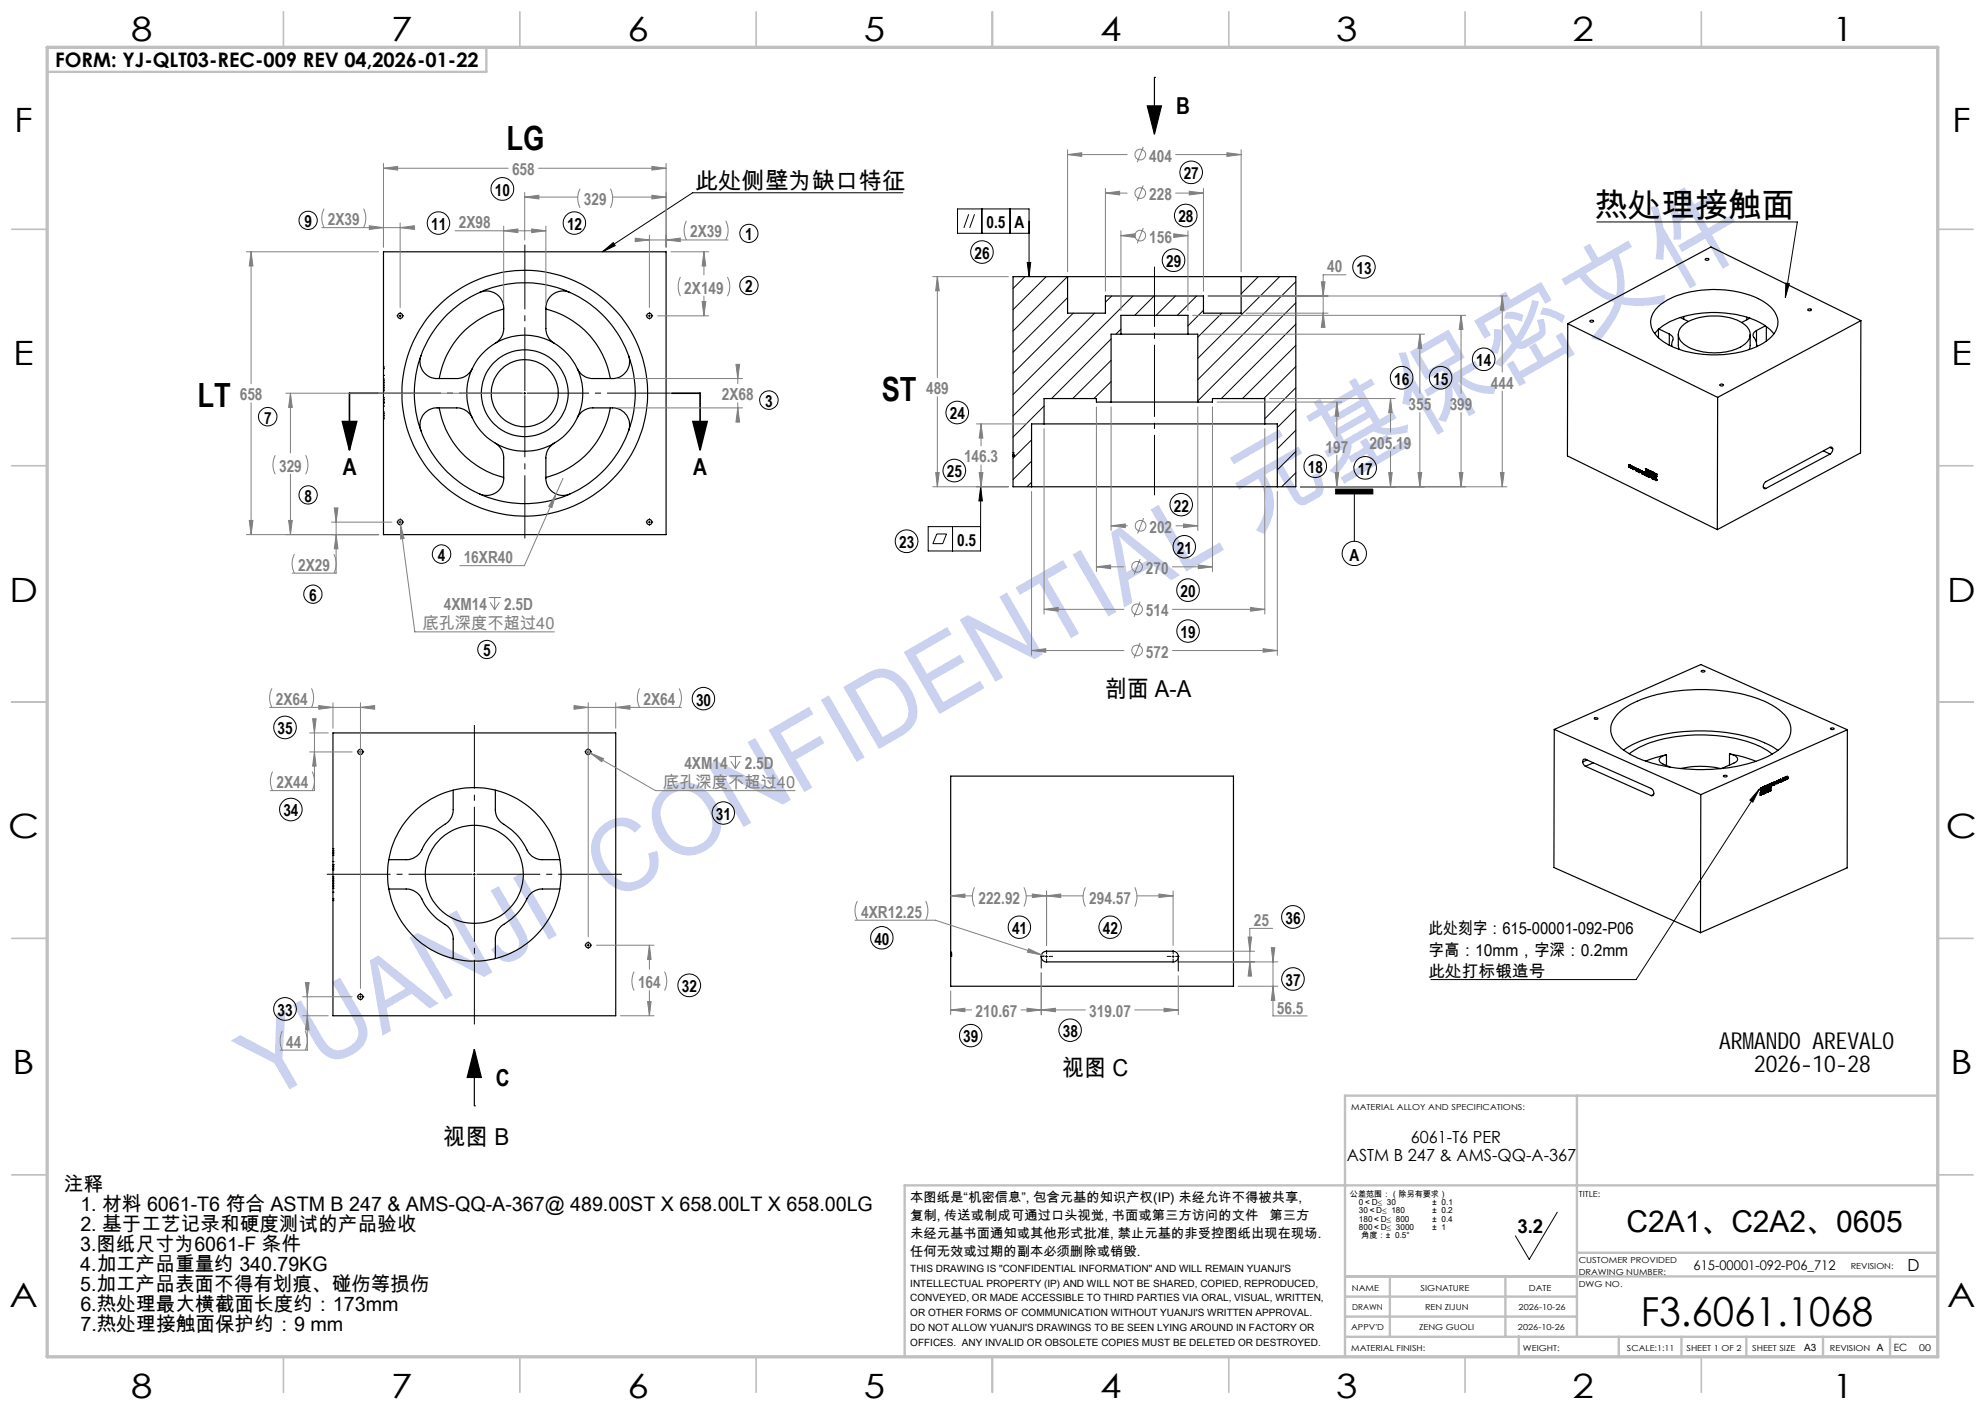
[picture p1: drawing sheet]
<svg xmlns="http://www.w3.org/2000/svg" width="420mm" height="297mm" viewBox="0 0 420 297" stroke-linecap="round" stroke-linejoin="round" font-family="sans-serif">
<g fill="none" stroke="#c0c0c0" stroke-width=".35">
<path d="M60 2.5v7.5M110 2.5v7.5M160 2.5v7.5M210 2.5v7.5M260 2.5v7.5M310 2.5v7.5M360 2.5v7.5M2.5 48.5h7.5M410 48.5h7.5M2.5 98.5h7.5M410 98.5h7.5M2.5 148.5h7.5"/>
<path d="M410 148.5h7.5M2.5 198.5h7.5M410 198.5h7.5M2.5 248.5h7.5M410 248.5h7.5M60 287v7.5M110 287v7.5M160 287v7.5M210 287v7.5M260 287v7.5M310 287v7.5M360 287v7.5"/>
</g>
<g fill="none" stroke="#c0c0c0" stroke-width=".5">
<path d="M102.9 10v5.2h-92.9M333.7 231.8v51M410 231.8h-125.4v55.2M410 250.8h-218.6v36.2M284.6 278.5h49.1M284.6 274.3h49.1M284.6 270h125.4M294.1 270v12.8M318.5 270v12.5M333.7 265h76.3M284.6 282.8h125.4M321.3 282.7v4.2"/>
<path d="M342.5 282.8v4.2M355.8 282.8v4.2M369.5 282.8v4.2M385.7 282.8v4.2M399.9 282.8v4.2"/>
</g>
<path d="M10 10h400v277h-400z" fill="none" stroke="#c0c0c0" stroke-width=".7"/>
<g fill="none" stroke="#000" stroke-width=".25">
<path d="M244.3 16.4h.1M244.3 16.4v12M242.7 22.4h3l-1.4 6zM81.1 53.3h59.8v59.8h-59.8zM225.9 58.5h36.7M225.9 58.5h-11.6v44.5h4M225.9 58.5v7.7h8v-3.6h20.7v3.6h8v-7.7M262.6 58.5h11.6v44.5h-3.9M360.9 54.7h.3a.26 .26 0 0 1 .3 0 .26 .26 0 0 1 .1 .3l-.4 .1a.25 .25 0 0 1-.3 0 .25 .25 0 0 1 0-.4zM81.1 79.4h.1M81.1 77.6h.1M81.1 78h.1"/>
<path d="M89.1 75.2a3.6 3.6 0 0 0 3.4 4.9h4.1a3.6 3.6 0 0 0 3.3-2.1M101.5 61.9a3.6 3.6 0 0 1 5.1 3.3v4.3a3.6 3.6 0 0 1-1.8 3.1M106.6 65.4a18.4 18.4 0 0 0-13.7 14.7M115.5 65.4a18.4 18.4 0 0 1 13.7 14.7M120.6 61.9a3.6 3.6 0 0 0-5.1 3.3v4.3a3.6 3.6 0 0 0 1.8 3.1M133 75.2a3.6 3.6 0 0 1-3.4 4.9h-4.2a3.6 3.6 0 0 1-3.2-2.1M237.2 70.7h14.2M237.2 70.7h-2.1v14.4M237.2 70.7v-4h14.2v4M251.4 70.7h2v14.4M331.7 68.5l-.1 27.9 31.8 15.6M331.7 68.5l31.7 15.6"/>
<path d="M336.4 67.9l.5-.2a.24 .24 0 0 1 .3 .3 .24 .24 0 0 1-.4 .2l-.3-.1zM350.8 64.9a17.8 17.8 0 0 1 11.5-3.7 18.9 18.9 0 0 1 12.1 3.6 4.3 4.3 0 0 1-.4 7.1 19.5 19.5 0 0 1-13.1 3.1 16.7 16.7 0 0 1-10.2-3.7 4.1 4.1 0 0 1 .1-6.4zM350.9 69.7v1.8M351 69.6l-.9 1M351 69.6l2.2 1.1M353.2 70.7l.2 .1a1.08 1.08 0 0 1 .4 1.7l-.1 .8v-.3M353.2 70.7v2.3M355.1 70.7v2.5l.2 .7M355.5 67.2a24.6 24.6 0 0 1 14.7 .1M355.5 67.2l-.5 .1a12.5 12.5 0 0 0-4 2.3M355.5 67.2l1.8 .8M355.9 69a11 11 0 0 1 8.9-2 6.6 6.6 0 0 1 5.4 3 2.79 2.79 0 0 1-1.7 3.3 12.5 12.5 0 0 1-12.1-.4 2.41 2.41 0 0 1-.5-3.9z"/>
<path d="M356.3 67v.5M369.6 67.1v.6M370.2 67.3l1.4 .5 1.9 1.1M370.2 67.3l-1.7 .9M370.3 70.8v2.4l-.2 .7M371.7 69.9a1.07 1.07 0 0 0-.8 .9 1.07 1.07 0 0 0 .5 1l.2 .5 .1 1v-.2M371.7 69.9v2.6M373.5 68.9l1 .8 .8 .9M373.5 68.9l-1.8 1M373.7 69.1v3M382.5 65.5l.4-.2a.24 .24 0 0 1 .3 .1 .24 .24 0 0 1 0 .3l-.4 .1zM393.7 67.8v28l-30.3 16.2"/>
<path d="M393.7 67.8l-30.3 16.3M393.7 67.8l-31.7-15.6-30.3 16.3M81.1 84.8h.1M81.1 85.9h.1M81.1 85.2h.1M81.1 87.5h.1M81.1 80.9h.1M81.1 80.2h.1M81.1 82.3h.1M81.1 81.6h.1M81.1 84.1h.1M81.1 82.7h.1"/>
<path d="M81.1 87.9h.1M81.1 81.2h.1M81.1 80.5h.1M81.1 84.5h.1M81.1 81.9h.1M81.1 87.2h.1M81.1 88.6h.1M81.1 88.2h.1M92.9 86.3a18.3 18.3 0 0 0 13.7 14.7M99.9 88.4a3.6 3.6 0 0 0-3.3-2.1h-4.1a3.6 3.6 0 0 0-3.4 4.9M104.8 93.7a3.7 3.7 0 0 1 1.8 3.2v4.3a3.6 3.6 0 0 1-5.1 3.3M117.3 93.7a3.7 3.7 0 0 0-1.8 3.2v4.3a3.6 3.6 0 0 0 5.1 3.3"/>
<path d="M122.2 88.4a3.6 3.6 0 0 1 3.2-2.1h4.2a3.6 3.6 0 0 1 3.4 4.9M129.2 86.3a18.3 18.3 0 0 1-13.7 14.7M214.3 95.8h.1M214.3 96.5h.1M214.3 96.1h.1M214.3 96.6h.1M214.3 96.2h.1M214.3 96.4h.1M220.9 89.7h46.7M220.9 89.7h-2.6v13.3M235.1 85.1h18.3M235.1 85.1h-3.1v-.8h-11.1v5.4"/>
<path d="M253.4 85.1h3.1v-.8h11.1v5.4M267.6 89.7h2.7v13.3M344.6 98.3l.3 .1-.1 .5-.2-.2 .2 .1M344.6 98.3v.3M344.6 98.3h.1M344.6 98.6l.2 .1M344.6 98.6h.1M344.7 98.3h-.1M344.7 98.4l.1 .2M344.7 98.4h.1M344.8 98.6h.1M344.8 98.4v.1"/>
<path d="M344.8 98.7h.1M344.8 98.4h.1M344.8 98.7v.1M344.8 98.8h.1M344.8 98.5v.2M344.8 98.5v.1M344.8 98.5h.1M345 98.6v-.1a.34 .34 0 0 1 .3 .2 .34 .34 0 0 1-.1 .4M345 98.6v.2M345 98.8l.1 .2M345 98.5v.3M345 98.8h.1"/>
<path d="M345 98.5v.1M345.1 99l.1 .1M345.1 98.5h-.1M345.1 99h.1M345.1 98.5h.1M345.1 98.5l.1 .1M345.2 99h.1M345.2 98.6v.4M345.2 98.6l-.1-.1-.1 .1 .2 .4M345.2 98.6h.1M345.2 99.1h.1M345.3 99.1l.1 .1"/>
<path d="M345.3 99.1h.1M345.4 98.9l.3 .1M345.4 98.9l-.1 .2M345.4 99.1l.1 .1M345.4 98.9v.2M345.4 98.9h.1M345.4 99.2l.3 .1M345.4 99h.1M345.4 99l.3 .3M345.4 99.2h.1M345.5 99.2l.2 .1M345.5 99l.2 .1"/>
<path d="M345.5 99h.1M345.7 99v-.3v.6M345.7 99.1v.2M345.7 99h.1M345.7 99.1h.1M345.7 99.3h.1M345.8 99l.2 .2zM345.8 99.1h.2M345.8 99.1h.1M346 99l.3 .1M346 99l.3 .1-.2 .2 .2 .2M346 99h.1"/>
<path d="M346.1 99.2v.3l.2 .1v-.2M346.1 99.2h.1M346.2 99.3h.1M346.2 99.2h.1M346.2 99.2h-.1M346.3 99.1l-.1 .1M346.3 99.2l-.1 .1M346.3 99.1h.1M346.3 99.5h.1M346.3 99.5l-.1 .1M346.3 99.4v.1M346.4 99.3v.3"/>
<path d="M346.4 99.6l.1 .1M346.4 99.6h.1M346.4 99.4h.2l.1 .2-.1 .2-.1-.1M346.4 99.2v.4M346.4 99.4h.1M346.4 99.2v.1M346.5 99.2l.1 .2M346.5 99.2l-.1 .1M346.5 99.7l.1 .1M346.5 99.2h-.1M346.5 99.7h.1M346.5 99.4l.1 .1"/>
<path d="M346.5 99.4v.3l.1-.2M346.5 99.4h.1M346.5 99.2h.1M346.5 99.2l-.1 .2M346.5 99.2l.1 .1M346.6 99.7h.1M346.6 99.3v.1M346.6 99.3h.1M346.6 99.5h.1M346.6 99.5v.2M346.6 99.4h.1M346.8 99.4v.3"/>
<path d="M346.8 99.7l.1 .2M346.8 99.7h.1M346.8 99.4h.1M346.8 99.4l.2 .1M346.9 99.9l.1 .1M346.9 99.4h-.1M346.9 99.9h.1M346.9 99.4l.1 .1M347 99.9h.1M347 99.5v.4M347 99.5l-.1-.1-.1 .1 .2 .4M347 99.5h.1"/>
<path d="M347 100h.1M347 99.5v.5M347.1 99.7l.2 .1zM347.1 99.7h.1M347.5 99.7v.5M347.5 99.7v.4M347.8 99.9l-.1 .3M347.8 99.9v.3M347.8 99.9h.1M347.8 99.8l.2 .2v.4M347.8 99.8v.1M347.8 99.9l.2 .1"/>
<path d="M347.8 99.9v.4l.1 .1M348 100v.4M348 100l-.1 .4M348 100h.1M348.2 99.7h.1M348.3 99.5h.1M348.3 99.5l-.1 .2M348.3 99.4h.1M348.3 99.6h.1M348.3 99.6l-.1 .1M348.3 99.4l.2-.1-.1 .2v.3M348.3 99.4l-.1-.3 .1 .4"/>
<path d="M348.3 99.6l.1 .2M348.4 99.8h.1M348.6 99.4h.1M348.7 99.3l-.1 .1v-.1l.3 .4M348.7 99.9h.1M348.7 99.4l.1 .3M348.7 99.9l.1 .1M348.8 99.7h.1M348.8 99.7l-.1 .2M348.9 99.7h.1M348.9 99.9h-.2M348.9 99.9l.1 .2"/>
<path d="M349 99.6l-.1 .1M349 99.6l-.1 .2 .1 .3M349 99.6l.2 .3M349.1 99.6l.1 .3M349.2 99.9l-.1 .3M349.2 99.9l-.1 .2M349.2 99.9h.1M349.4 99.7l-.1 .6M349.4 99.7l.2 .3M349.4 99.7l-.2 .2M349.4 99.7l.2 .4M349.8 99.9l-.2 .1"/>
<path d="M349.8 99.9l-.2 .3 .1 .2M349.8 99.9l.2 .3M349.8 99.9l.1 .4M349.8 99.9l.2 .4M363.4 84.1v27.9M363.9 81.4l.4-.2a.25 .25 0 0 1 .4 .3 .24 .24 0 0 1-.4 .2l-.4-.2zM385.8 95.4l1.4 .7M387.1 94.6l.7 .4M387.2 96.1l-13.6 7.2M387.8 95l-.2 .6-.4 .5M387.8 95a.37 .37 0 0 0-.2-.4 .37 .37 0 0 0-.4 0l-13.5 7.3a.86 .86 0 0 0-.2 1.5l.1-.1M218.3 103h52"/>
<path d="M347.5 100.2h.1M347.5 100.1h.1M347.6 100.2h.1M347.6 100.2h-.1M347.6 100.1v.1M347.7 100.2l.1 .2M347.8 100.2v.2M347.8 100.2h-.1M347.8 100.4h.2M347.8 100.4h.1M347.9 100.4h.1M348 100.4h.1"/>
<path d="M348.1 100.1l.1-.1 .2 .2v.4M348.1 100.1v.3M348.1 100.4l.1 .2M348.1 100.1h.1M348.1 100.4h.1M348.2 100.6h.2M348.2 100.6h.1M348.2 100.1h.1M348.2 100.1l.1 .1M348.3 100.6h.1M348.3 100.2v.3M348.3 100.2l-.1-.1v.2l.1 .2"/>
<path d="M348.3 100.2h.1M348.5 100.3v-.1a.35 .35 0 0 1 .3 .3 .35 .35 0 0 1-.1 .3M348.5 100.3v.3M348.5 100.6l.1 .1M348.5 100.6h.1M348.5 100.3h.1M348.6 100.7l.1 .1M348.6 100.2l-.1 .1M348.6 100.3l-.1 .3 .2 .1M348.6 100.3l.1 .1M348.6 100.7h.1M348.6 100.3h.1"/>
<path d="M348.7 100.7h.1M348.7 100.4v.3M348.7 100.4h.1M348.9 100.5v.2M348.9 100.7v.2M348.9 100.7h.1M348.9 100.5h.1M348.9 100.7l.1 .2M348.9 100.4a.32 .32 0 0 1 .3 .2 .32 .32 0 0 1-.1 .3M348.9 100.4v.1M348.9 100.9l.2 .1M348.9 100.5v.4h.2"/>
<path d="M348.9 100.5h.2M348.9 100.9h.1M349 100.5h.1M349 100.1h.1M349 100.9l.1 .1M349.1 100.9h.1M349.1 100.5v.4M349.1 100.1v.1M349.1 100.5h.1M349.1 101h.1M349.1 100.9v.1M349.2 100.7l.2 .2z"/>
<path d="M349.2 100.7h.1M349.2 100h.1M349.2 100.7l.2 .1M349.2 100l-.1 .2-.1-.1M349.2 100l.1 .3M349.3 100.3h.1M349.4 100.3h.1M349.5 101.2h.2M349.5 101.2l.2 .1M349.5 101.2h.1M349.5 100.7h.2l.1 .2M349.5 100.7v.3"/>
<path d="M349.5 101l.2 .1M349.5 100.7h.1M349.5 101.1v.1M349.5 101h.1M349.6 100.7h.1M349.6 100.1h.1M349.6 100.7l.1 .1M349.6 100.1l-.2 .2M349.6 100h.1M349.6 100.2h.1M349.6 100.2l-.2 .1M349.6 100.2l.1 .2"/>
<path d="M349.7 100.8l-.2-.1 .2 .3M349.7 100.8v.1M349.7 100.8h.1M349.7 101.1v.1M349.7 101v.3M349.7 100.9h.1M349.7 100.4h.1M349.7 101h.1M349.7 101.1h.1M349.8 100.5h.1M349.9 100.9v.5M349.9 100.9l.1 .5"/>
<path d="M349.9 101.4l.1 .1M349.9 101.4h.1M349.9 100.3l-.1 .2M349.9 100.3h.1M350 100.3l-.2 .2M350 100.2h.1M350 100.4h.1M350 100.4l-.2 .1M350 100.2l.1-.2 .1 .1-.1 .5M350 100.4l.1 .2M350 101.4h.1M350 101.4v.1"/>
<path d="M350.1 100.6h.1M350.1 100l-.1 .2M350.2 100.4v-.2l.3 .1v.6l-.1-.1M350.2 100.4l.2 .4M350.2 100.4h.1M350.2 101.4l.2 .2M350.2 101.1a.27 .27 0 0 1 .3 .2 .27 .27 0 0 1-.2 .3l-.1-.2M350.2 101.1v.2M350.2 101.3l.2 .2M350.2 101.1l.1 .2M350.2 101.4l.2 .3M350.2 101.1h.1"/>
<path d="M350.3 100.2l-.1 .2M350.3 101.3l.1 .2M350.3 101.1h-.1M350.3 101.3h-.1M350.3 100.3h.1M350.3 101.1h.1M350.4 100.3l-.1 .3 .1 .1M350.4 100.3h.1M350.4 100.8h.1M350.4 101.6h.1M350.4 101.1v.1M350.4 101.4v.1"/>
<path d="M350.4 101.2l-.1-.1 .1 .3M350.4 101.2h.1M350.4 101.5h.1M350.4 101.5v.1M350.4 100.7h.1M350.4 101.2v.2M350.4 100.3v.4M373.1 103l.5 .3M70.4 155h59.9v59.9h-59.9zM328.9 154.3l31-13.7 31 13.8M328.9 154.3l31 13.8M328.9 154.3l-.1 29.2 31 13.8"/>
<path d="M337.3 151.9l.6-.1 .2 .2-.4 .2zM342.6 150.7a21.1 21.1 0 0 1 11.1-4.4 37.7 37.7 0 0 1 20.2 2.3 8.6 8.6 0 0 1 4.9 4.8 4.5 4.5 0 0 1-1.8 4.6 21.1 21.1 0 0 1-10.7 4.3 37.1 37.1 0 0 1-20.7-2.4 7.9 7.9 0 0 1-4.8-5.1 4.8 4.8 0 0 1 1.8-4.1zM343.5 158.7a27 27 0 0 1 13.9-4 33.3 33.3 0 0 1 17.7 3.3l1.1 .7M344.7 159.5a23.7 23.7 0 0 1 12.8-4 30.5 30.5 0 0 1 16.1 3.1l1.4 .9M352.6 159.7l-2.3 .6-2.1 .7M352.6 159.7l-.8 .2a.84 .84 0 0 0-.8 .9 .84 .84 0 0 0 .8 .8l1.6 .7M352.6 159.7v2.2M360 141.8l.7 .1a.39 .39 0 0 1-.3 .3 .39 .39 0 0 1-.5-.2zM365.9 159.5l3 .6 2.6 .9M365.9 159.5l.9 .2a.85 .85 0 0 1 .8 .8 .85 .85 0 0 1-.7 .9l-2.7 1.2M365.9 159.5v2.4M387.3 154.1l.3-.1 .4 .1a.39 .39 0 0 1-.3 .3 .39 .39 0 0 1-.4-.2z"/>
<path d="M390.9 154.4l-31 13.7M390.9 154.4l-.1 29.2-31 13.7M70.4 179.5h.1M70.4 179.9h.1M95.9 167.1v4.2a3.9 3.9 0 0 1-2.3 3.5 13 13 0 0 0-4.7 5.6 3.7 3.7 0 0 1-3 1.5h-3.6M104.8 167.1v4.2a3.9 3.9 0 0 0 2.4 3.5 13 13 0 0 1 4.6 5.6 3.7 3.7 0 0 0 3 1.5h3.7M201.2 164.2h59.8v44.4h-59.8zM334.9 161.2a.42 .42 0 0 1 .1-.5 .42 .42 0 0 1 .5-.1l13.9 6.2a.9 .9 0 0 1 .2 1.5h-.2M334.9 161.2l.2 .5 .4 .4M335.5 162.1l13.9 6.2M335.8 160.8l-.9 .4M337.1 161.4l-1.6 .7"/>
<path d="M349.9 168.1l-.5 .2M355.6 162.6a18.6 18.6 0 0 1 8.5 0M359.9 168.1l-.1 29.2M364.7 164.1l.4-.1a.2 .2 0 0 1 .3 .1 .2 .2 0 0 1-.2 .3l-.5-.1zM372.5 166.8v.2M372.5 167v.1M372.5 166.8h.1M372.5 167.2h.1M372.5 167.7h.1M372.5 168.1h.1M372.5 167.1v.1M372.5 167.7v.4"/>
<path d="M372.5 167h.1M372.5 167v.2M372.6 168.2h.1M372.6 167.6l-.1 .1M372.6 167.7l.1 .3-.2 .1M372.6 167.6h.1M372.6 167.6v.1M372.6 166.9h.1M372.6 166.7l-.1 .1M372.6 166.7l.1 .1M372.6 166.9l-.1 .1M372.6 166.9l-.1 .3"/>
<path d="M372.7 166.9h.1M372.7 166.9v.2M372.7 166.6v.1M372.7 167.5v.3M372.7 166.9l-.2 .1M372.7 167.1l-.2 .1M372.7 167.1h.1M372.7 166.7v.1M372.7 166.7h.1M372.7 166.7l-.2 .1a.29 .29 0 0 0-.1 .2 .29 .29 0 0 0 .2 .2l.1-.1M372.7 167.8l-.1 .4M372.7 167.8h.1"/>
<path d="M372.8 167.8l-.2 .4M372.8 167.8l-.1-.3-.3 .1v.6h.2M372.9 166.7v.1M372.9 168h.1M372.9 166.7h.1M373 166.6l-.1 .1M373 166.6v.5M373 167.1h.1M373 166.6h.1M373 167.8h.1M373 167.6l-.2-.1 .1 .5M373 167.8l.1 .1"/>
<path d="M373 167.8l-.1 .2M373 167.6h.1M373 166.5v.6M373 166.5l-.1 .2M373 167.7l.1 .2M373 167.7h.1M373.1 167.9h.1M373.1 167.3l-.1 .4M373.1 167.3l-.1 .3M373.2 166.7h.1M373.2 167.9h.1M373.2 166.8v.1"/>
<path d="M373.2 166.9h.1M373.2 166.6v.1M373.2 166.6h.1M373.2 167.3l-.1 .6M373.2 167.3l.1 .1M373.2 167.9h-.1M373.3 166.4l-.1 .2M373.3 166.6l-.1 .1M373.3 166.6h.1v.2l-.2 .1M373.3 166.4h.1M373.3 167.6l.2 .1M373.3 167.6l-.1 .3"/>
<path d="M373.3 167.5l.2 .2M373.3 167.5h.1M373.4 166.6h.1M373.4 166.6h-.2M373.4 167.5l.1 .2M373.4 166.5v.3M373.4 166.8l-.2 .1M373.4 166.5h.1M373.4 166.8h.1M373.5 166.8l-.2 .2-.1-.1M373.5 166.5v.3M373.5 166.5l-.3 .1"/>
<path d="M373.5 166.3l-.2 .1M373.5 166.3l-.3 .1v.3M373.5 166.3h.1M373.5 167.1l-.1 .4M373.5 167.1l-.2 .3M373.5 167.2l-.2 .3M373.5 167.7h.1M373.5 166.6l.2-.1zM373.5 167.1l.2 .1M373.5 167.1l.2 .3-.2 .3M373.6 167.7h.1M373.6 167.7h-.1"/>
<path d="M373.7 166.6h.1M373.7 167.2h.1M373.7 167.5h.1M373.7 167.5l.2 .1M373.7 167.5l-.1 .2M373.7 167.3v.1M373.7 167.4l.2-.4 .1 .2-.1 .4M373.7 167.4l.2 .2M373.7 167.3l.2 .3M373.8 166.2v.4M373.8 166.2l.1-.1 .1 .3-.2 .2M373.8 166.2h.1"/>
<path d="M373.8 166.6h.1M373.8 167l-.1 .3M373.9 167.6h.1M373.9 167.6h-.1M373.9 166.1h.1M373.9 166.1l-.1 .1M373.9 167l.2 .1M374 166.6h-.2M374 166l.1 .2M374 166l-.2 .3v.3M374 166.6l-.2 .1M374 166.6h.1"/>
<path d="M374 166.5h.1M374.1 166.5l-.1 .1M374.1 166.2v.3M374.1 166.2l-.1 .3M374.1 166.2h.1M374.1 167.1h.1M374.1 167.3h.1M374.1 167.3l.1 .1M374.1 167.1l.1-.3-.1 .4M374.1 167.1l-.1-.1h-.2l-.1 .2M374.1 167.3l-.2 .3M374.1 167.2h.1"/>
<path d="M374.1 167.2l.1 .2M374.2 166v.4M374.2 166h.2v.3l-.2 .1M374.2 166.4h.1M374.2 166h.1M374.2 166.4v.1M374.2 166.9l-.1 .3M374.2 167.4h.1M374.3 167.4h.1M374.3 166h-.1M374.3 165.9l-.2 .2v.3l.1 .1 .2-.1M374.3 165.9l.1 .1"/>
<path d="M374.3 166.4l-.1 .1M374.3 167.4v-.2v.2M374.3 166.4h.1M374.4 166.3v.1M374.4 166v.3M374.4 166.3l-.1 .1M374.4 166h.1M374.4 166.3h.1M374.5 167.3h.1M374.5 166.7v.6M374.5 166.7l.1 .2M374.5 167.1h.1"/>
<path d="M374.5 166.3h.1M374.6 166.3h.1M374.6 165.9l-.1 .4M374.6 165.9l.1-.1v.4l-.1 .1M374.6 165.9v.4M374.6 165.9h.1M374.6 167.1v.1M374.6 166.9l.1-.3-.1 .4M374.6 167.1l-.1 .2M374.6 167l.2 .2M374.6 166.9l.1 .3M374.6 166.9v.1"/>
<path d="M374.7 165.8h.1M374.7 165.8l-.1 .1M374.7 166.3h-.2M374.7 165.7l.1 .1M374.7 165.7l-.2 .2v.4M374.7 166.3l-.2 .1M374.7 167.2h-.1M374.7 166.3h.1M374.7 167.2h.1M374.8 166.2l-.1 .1M374.8 165.8v.4M374.8 166.2h.1"/>
<path d="M374.8 167.2h-.2M374.8 165.8h.1M374.9 165.7v.4h.2M374.9 166.1h.1M374.9 165.7v.4M374.9 165.7l.2 .1-.2 .3M374.9 165.7h.1M375 165.6h.1M375 165.6l-.1 .1M375.1 165.6v.1M375.1 165.6l-.2 .1M375.1 166.1h.1"/>
<path d="M375.1 166v.1M375.1 165.7v.3M375.1 166h.1M375.1 165.7h.1M375.3 165.6h.1M375.4 165.6h-.1M375.4 165.6v.4M375.4 165.4v.6M375.4 165.4l-.1 .2M375.4 166h.1M375.7 165.7h-.1M375.7 165.7h.1"/>
<path d="M375.9 165.2l-.1 .5h.2M375.9 165.8h.1M375.9 165.7h.1M375.9 165.3v.4M375.9 165.3l.1-.1 .1 .1-.2 .4M375.9 165.3h.1M376 165.2h.1M376 165.2l-.1 .1M376 165.1l.1 .2M376 165.1l-.1 .1M376 165.2l.1 .1M376 165.7h.1"/>
<path d="M376.1 165.6l-.1 .1M376.1 165.3v.3M376.1 165.3h.1M376.1 165.6h.1M376.2 165.5v.1l.2-.1M376.2 165.5l.1 .1M376.2 165.5v.1M376.2 165.3h.1M376.2 165.6h.1M376.3 165.3h.1M376.3 165.5v.1M376.3 165.1l-.1 .2"/>
<path d="M376.3 165.1h.1M376.4 165v.1M376.4 165.5l-.2 .1M376.4 165.1v.1l-.2 .1M376.4 165.5h.1M376.4 165.3l-.1 .2M376.4 165.3l-.2 .1M376.4 165.3h.1M376.4 165.4v.1M376.4 165.1v.3M376.4 165.1a.18 .18 0 0 0-.2 0 .18 .18 0 0 0 .1 .3l.1-.1M376.4 165.1h.1"/>
<path d="M376.4 165.4h.1M376.5 165.1h.1M376.6 165.1l.2-.3v.3M376.6 165.1h.1M376.6 165.3v.1M376.6 165v.1M376.6 165l.2-.1v.2l-.3 .3M376.6 165h.1M376.6 165.3h.1M376.7 165.2l-.1 .1M376.7 165.2h.1M376.7 164.9h.1"/>
<path d="M376.7 164.9l-.1 .1M376.8 164.8v.3M376.8 165.1l-.1 .1M376.8 165.1h.1M376.8 165.4h-.2M376.8 165.4h-.3M376.8 165.4l-.3 .1M376.8 165.4h.1M377 165v.1M377 165.1l-.1 .1M377 165.1h.1M377.1 165.1l-.2 .1"/>
<path d="M377.2 165v.2M377.2 164.7v.2M377.2 165.2h.1M377.2 164.7h.1M377.2 164.9h.1M377.2 165h.1M377.4 164.6h.1M377.4 164.6l-.2 .1M377.4 164.5l.1 .1M377.4 164.5l-.2 .1v.6M377.4 164.6l-.2 .3M377.5 164.8l-.3 .2"/>
<path d="M377.5 164.6v.2M377.5 164.8h.1M377.5 164.6h.1M377.6 164.9h.1M377.6 164.5v.4M377.6 164.5h.2v.3l-.2 .1M377.6 164.5h.1M377.8 164.4h.1M377.8 164.4l-.2 .1M377.8 164.9l-.2 .1M377.8 164.4l.1 .1M377.8 164.9h.1"/>
<path d="M377.8 164.8h.1M377.9 164.8l-.1 .1M377.9 164.5v.3M377.9 164.5l-.1-.1-.2 .1v.5M377.9 164.5l-.1 .3M377.9 164.5h.1M378 164.6h.1M378 164.4v.2M378 164.7v.1M378 164.6v.1M378 164.7h.1M378 164.4h.1"/>
<path d="M378 164.8h.1M378 164.3v.1M378 164.3h.2M378 164.3h.1M378.1 164.3h-.1M378.1 164.5l-.1 .1M378.1 164.5l-.1 .3M378.1 164.3h.1M378.2 164.4v.3M378.2 164.4l-.2 .2M378.2 164.4h.1M378.2 164.2v.1"/>
<path d="M378.2 164.3v-.1l-.2 .1a.29 .29 0 0 0-.1 .3 .29 .29 0 0 0 .2 .2l.1-.1M378.2 164.7l-.2 .1M378.2 164.7h.1M378.2 164.3h.1M70.4 188.7h.1M70.4 182.9h.1M70.4 190.1h.1M70.4 180.6h.1M70.4 184h.1M70.4 185.8h.1M70.4 186.5h.1M70.4 187.3h.1"/>
<path d="M70.4 188h.1M70.4 180.3h.1M70.4 183.7h.1M70.4 185.5h.1M70.4 186.2h.1M70.4 186.9h.1M70.4 187.6h.1M70.4 190.5h.1M70.4 183.3h.1M70.4 181h.1M70.4 182.2h.1M82.3 188.1h3.6a3.8 3.8 0 0 1 3.6 2.6 13.2 13.2 0 0 0 5.2 5.2 3.6 3.6 0 0 1 1.2 2.7v4.2"/>
<path d="M118.5 188.1h-3.7a3.8 3.8 0 0 0-3.6 2.6 13.9 13.9 0 0 1-5.2 5.2 3.5 3.5 0 0 0-1.2 2.7v4.2M201.2 201.9h.1M201.2 201.4h.1M201.2 202.2h.1M201.2 201.8h.1M201.2 202.3h.1M220.7 201.5l.7-.3h26.8a1.13 1.13 0 0 1 1.1 1.1 1.13 1.13 0 0 1-1.1 1.2h-26.8a1.13 1.13 0 0 1-1-.7 1.13 1.13 0 0 1 .3-1.3zM100.4 221.9l1.4 6h-3zM100.4 233.9h.1M100.4 221.9v12"/>
<circle cx="84.7" cy="66.8" r=".55"/>
<circle cx="137.4" cy="66.8" r=".54"/>
<circle cx="111" cy="83.2" r="26"/>
<circle cx="111" cy="83.2" r="9.2"/>
<circle cx="111" cy="83.2" r="7.1"/>
<circle cx="111" cy="83.2" r="12.3"/>
<circle cx="111" cy="83.2" r="23.4"/>
<circle cx="84.7" cy="110.5" r=".55"/>
<circle cx="137.4" cy="110.4" r=".54"/>
<circle cx="76.3" cy="159.1" r=".54"/>
<circle cx="124.4" cy="159.1" r=".54"/>
<circle cx="100.3" cy="185" r="10.4"/>
<circle cx="100.3" cy="185" r="18.4"/>
<circle cx="124.4" cy="199.9" r=".54"/>
<circle cx="76.3" cy="210.8" r=".54"/>
</g>
<g fill="none" stroke="#000" stroke-width=".21">
<path d="M127.5 53.3l2.3-2 .4 .7zM191 40.8h-44.5l-19 12.5M205 45.3l-1.1 2.9M206.2 45.3l-1 2.9M207.8 44.2v5.2M213.7 44.2v5.2M216.9 58.5l-2.6 2.5M217.3 55.5h.8l-.4 3zM217.7 49.4h-15.1v-5.2h15.1v14.3M221.4 58.5l-7.1 7M225.8 58.5l-11.5 11.5M266.2 58.5l-3.6 3.7"/>
<path d="M270.8 58.5l-17.4 17.3M274.2 59.6l-20.8 20.7M337.9 47h42.4l-2.5 15.9M377.9 59.9l.7 .1-.8 2.9zM84.5 66.8h.4M84.7 66.6v.5M137.2 66.8h.4M137.4 66.6v.5M225.9 63l-11.6 11.5M227.1 66.2l-12.8 12.8M231.6 66.2l-17.3 17.3M235.1 71.7l-12.6 12.6"/>
<path d="M235.1 76.2l-8.1 8.1M235.2 62.6l-1.3 1.3M237.2 69.6l-1.1 1.1M239.7 62.6l-25.4 25.4M244.2 62.6l-4.1 4.1M248.7 62.6l-4.1 4.1M253.2 62.6l-4.1 4.1M254.6 65.6l-3.2 3.3M258.5 66.2l-5.1 5.1M274.2 64.1l-20.8 20.7M274.2 68.6l-15.8 15.7M274.2 73.1l-11.3 11.2"/>
<path d="M274.2 77.5l-6.8 6.8M110.8 83.2h.5M111 83v.4M218.3 93.1l-4 3.8M218.3 97.5l-4 4M220.9 85.9l-6.6 6.6M235.1 80.7l-3.6 3.6M274.2 82l-6.6 6.6M274.2 86.5l-3.9 3.9M274.2 91l-3.9 3.9M274.2 95.5l-3.9 3.9M84.5 110.5h.4"/>
<path d="M84.7 110.2v.5M137.2 110.5h.4M137.4 110.2v.5M196.4 111.4h11.1v5.2h-11.1zM198.2 113h2.1l-.8 2h-2.1zM201.5 111.4v5.2M207.5 103l.4 3h-.8zM207.5 103v11M218.3 102l-1 1M274.2 100l-3 3M282.6 103.5h7.9v1h-7.9zM286.6 104.5v10"/>
<path d="M76 159.1h.5M76.3 158.8v.5M124.2 159.1h.5M124.5 158.8v.5M372.2 167l-1.3 2.7-.7-.4zM372.2 167l-26 40.2h-43.4M100.1 185h.5M100.4 184.7v.5M124.2 200h.5M124.5 199.7v.5M76 210.9h.5M76.3 210.6v.5"/>
<path d="M220.3 202.5v2.3M221.2 202.3h.5M221.4 202.1v.5M248 202.3h.4M248.2 202.1v.5M249.3 202.3v3.1"/>
<circle cx="106.3" cy="40" r="2.4"/>
<circle cx="252" cy="36.5" r="2.38"/>
<circle cx="65.2" cy="46.6" r="1.93"/>
<circle cx="92.8" cy="47.2" r="2.37"/>
<circle cx="121.5" cy="47.2" r="2.38"/>
<circle cx="158.5" cy="49.4" r="1.92"/>
<circle cx="207.8" cy="53.3" r="2.39"/>
<circle cx="248.3" cy="55.1" r="2.39"/>
<circle cx="250.9" cy="45.6" r="2.38"/>
<circle cx="288.6" cy="56.5" r="2.38"/>
<circle cx="158.5" cy="60.4" r="1.95"/>
<circle cx="296.6" cy="79.9" r="2.39"/>
<circle cx="304.8" cy="79.9" r="2.39"/>
<circle cx="313.9" cy="76" r="2.39"/>
<circle cx="56.7" cy="88.1" r="1.95"/>
<circle cx="162.7" cy="84.6" r="1.96"/>
<circle cx="201.9" cy="99.6" r="2.39"/>
<circle cx="202.5" cy="87.3" r="2.38"/>
<circle cx="278.3" cy="98.6" r="2.39"/>
<circle cx="288.9" cy="99" r="2.38"/>
<circle cx="65.2" cy="104.7" r="1.94"/>
<circle cx="93.4" cy="117.2" r="1.95"/>
<circle cx="191.8" cy="114.5" r="2.41"/>
<circle cx="249.9" cy="106.8" r="2.37"/>
<circle cx="250.6" cy="115.7" r="2.37"/>
<circle cx="286.6" cy="117.1" r="2.57"/>
<circle cx="66.2" cy="125.7" r="1.93"/>
<circle cx="103" cy="137.4" r="1.92"/>
<circle cx="251.4" cy="133.5" r="2.37"/>
<circle cx="251.4" cy="124.8" r="2.39"/>
<circle cx="60.3" cy="153.9" r="2.39"/>
<circle cx="148.9" cy="147.8" r="2.37"/>
<circle cx="61.5" cy="171.2" r="2.39"/>
<circle cx="153.1" cy="172" r="2.37"/>
<circle cx="186.6" cy="198.4" r="2.37"/>
<circle cx="215.7" cy="196.1" r="2.38"/>
<circle cx="234.9" cy="196.1" r="2.38"/>
<circle cx="273.6" cy="194" r="2.4"/>
<circle cx="60.3" cy="213.5" r="2.41"/>
<circle cx="145.8" cy="208.4" r="2.4"/>
<circle cx="205.4" cy="219.1" r="2.38"/>
<circle cx="226.4" cy="217.9" r="2.37"/>
<circle cx="273.6" cy="207.1" r="2.39"/>
</g>
<g fill="none" stroke="#808080" stroke-width=".21">
<path d="M81.1 35.6l3-.4v.8zM81.1 34.6v17.7M81.1 35.6h26.4M113.9 35.6h27M122.7 39.9a4.3 4.3 0 0 0 0 4.1M129.2 39.9a4.6 4.6 0 0 1 0 4.1M137.9 35.2l3 .4-3 .4zM140.9 34.6v17.7M225.9 32.7l3-.4v.8zM225.9 31.7v25.8M225.9 32.7h12.6M233.9 39.9v21.7"/>
<path d="M241.9 31.1l-1.3 3.2M241.9 39.2l-1.3 3.3M248.7 32.7h13.9M254.6 39.9v21.7M259.6 32.3l3 .4-3 .4zM262.6 31.7v25.8M52.1 53.3h28M53.1 53.3l.4 3h-.8zM53.1 53.3v27.9M68.1 48.2h19.6M68.6 44.1a4.3 4.3 0 0 0 0 4.1M76.9 44.1a4.6 4.6 0 0 1 0 4.1"/>
<path d="M78.1 47.8l3 .4-3 .3zM84.7 48.2l3-.4v.7zM84.7 47.2v17.8M96.3 48.8h19.2M106.6 48.8l3-.4v.8zM106.6 47.8v16.4M111 41.7l3-.4v.8zM111 40.7v10.1M111 41.7h11.2M112.5 48.4l3 .4-3 .4zM115.5 47.8v16.4M129.6 41.7h11.3"/>
<path d="M134.4 50.4l3 .4-3 .3zM134.4 50.8h19.7M137.4 49.7v15.3M137.9 41.3l3 .4-3 .4zM140.9 50.8l3-.4v.7zM142 53.3h8M144 58.6a4.7 4.7 0 0 0 0 4M145.2 46.7a4.4 4.4 0 0 0 0 4.1M148.9 53.3l.4 3h-.7zM148.9 53.3v4.8M153.6 46.7a4.4 4.4 0 0 1 0 4.1M153.9 58.6a4.4 4.4 0 0 1 0 4"/>
<path d="M197.3 58.5h16.1M198.3 58.5l.4 3h-.7zM198.3 58.5v21.4M233.9 40.8l3-.3v.7zM233.9 40.8h4.6M237.2 49.8l3-.3v.7zM237.2 48.8v16.9M237.2 49.8h1.3M241.9 48.2l-1.3 3.3M248.4 49.5l3 .3-3 .4zM248.7 40.8h5.9M248.7 49.8h2.7"/>
<path d="M251.4 48.8v16.9M251.6 40.5l3 .3-3 .4zM279.6 59.6h.8l-.4 3zM284.8 58.1h-4.8v11.1M139.2 66.8h10.8M148.6 63.8h.7l-.4 3zM148.9 62.6v4.2M155.7 77.1h.8l-.4 3zM156.1 77.1v4.1M252.3 66.7h57.8M254.4 70.7h47M255.6 62.6h63.2"/>
<path d="M263.6 66.2h17.4M280 66.2l.4 3h-.8zM300.4 70.7l.4 3h-.8zM300.4 70.7v12.5M309.1 66.7l.4 3h-.7zM309.1 66.7v16.5M317.9 62.6l.3 3h-.7zM317.9 62.6v16.1M53.1 85.2v27.9M58.2 96.3a4.3 4.3 0 0 0 0 4M60.5 83.2h49.5M61.5 83.2l.3 3h-.7z"/>
<path d="M61.5 83.2v12.6M64.7 96.3a4.3 4.3 0 0 1 0 4M130.6 80.1h26.5M130.6 86.3h26.5M156.1 86.3l.4 3h-.8zM156.1 85.2v4.1M198 100h.7l-.4 3zM198.3 83.9v19.1M206.6 89.7h10.6M207.2 100h.8l-.4 3zM207.6 89.7l.4 3h-.8zM207.6 89.7v4.6"/>
<path d="M207.6 98.4v4.6M220.9 90.7v39.2M232 86.1v34.8M235.1 86.1v26.1M253.4 86.1v26.1M256.5 86.1v34.8M257.5 85.1h26.4M267.6 90.7v39.2M268.6 84.3h26.6M282.5 100h.7l-.3 3zM282.9 85.1l.3 2.9h-.7zM282.9 85.1v7.1"/>
<path d="M282.9 96.3v6.7M293.8 100h.8l-.4 3zM294.2 84.3l.4 3h-.8zM294.2 84.3v7.1M294.2 95.5v7.5M300 100h.8l-.4 3zM300.4 87.3v15.7M308.8 100h.7l-.4 3zM309.1 87.3v15.7M317.5 100h.7l-.3 3zM317.9 82.7v20.3M52.1 113.1h28"/>
<path d="M52.7 110.1h.8l-.4 3zM61.1 110.1h.7l-.3 3zM61.5 100.3v12.8M62.3 117.2a4.3 4.3 0 0 0 0 4M70.1 110.5h12.8M70.7 117.2a4.6 4.6 0 0 1 0 4M70.7 107.5h.8l-.4 3zM71.1 113.1l.4 3h-.8zM71.1 107.5v13.7h-9.3M84.6 109.9l.1 1.1M84.7 111l.8 2.9-.7 .1zM84.7 111l3.1 22.7h29.5"/>
<path d="M117.7 104.5l-.9 2.9-.7-.3zM117.7 104.5l-6.8 15.2h-13.6M119.1 101.2l-1.4 3.3M197.3 103h16.1M218.3 104v34.6M232 119.9l3-.4v.8zM232 119.9h5.8M235.1 111.2l3-.4v.8zM235.1 111.2h3.4M241.2 118.3l-1.2 3.2M242 109.6l-1.3 3.3M248.1 119.9h8.4"/>
<path d="M248.8 111.2h4.6M250.4 110.8l3 .4-3 .4zM253.5 119.5l3 .4-3 .4zM270.3 104v34.6M275.2 103h43.6M103.4 126.4h2.6M103.7 127.4l1 1.6M104.7 126.4v2.6M105.7 127.4l-1 1.6M218.3 137.6l3-.4v.8zM218.3 137.6h19.5M220.9 128.9l3-.4v.8z"/>
<path d="M220.9 128.9h16.9M241.2 136l-1.2 3.2M241.2 127.3l-1.2 3.2M248.1 137.6h22.2M248.1 128.9h19.5M264.6 128.5l3 .4-3 .4zM267.3 137.2l3 .4-3 .4zM57 149.6h22.3M57.5 145.6a4.3 4.3 0 0 0 0 4M65.5 159.1h9M65.5 155h4M65.9 145.6a4.6 4.6 0 0 1 0 4"/>
<path d="M66.1 152h.8l-.4 3zM66.5 159.1l.4 3h-.8zM66.5 152v15.2h-9.3M67.5 149.3l2.9 .3-2.9 .4zM70.4 148.7v5.4M76.3 149.6l3-.3v.7zM76.3 148.7v60.4M121.5 149.3l3 .3-3 .4zM121.5 149.6h22.7M124 158.8l.9 .5M124.5 148.7v49.5M124.9 159.3l2.8 1.2-.4 .6z"/>
<path d="M124.9 159.3l13.8 7.9h29.5M130.3 149.6l3-.3v.7zM130.3 148.7v5.4M135.3 145.6a4.6 4.6 0 0 0 0 4M143.7 145.6a4.3 4.3 0 0 1 0 4M57.7 163.2a4.6 4.6 0 0 0 0 4M66 163.2a4.3 4.3 0 0 1 0 4M154.3 160h2.6M154.6 161l1 1.6M155.6 160v2.6M156.6 161l-1 1.6M126.2 200h12.2"/>
<path d="M137.4 200l.4 2.9h-.8zM137.4 200v5M180.9 194.7h17l22.5 7.3M181.4 190.6a4.4 4.4 0 0 0 0 4.1M195.9 190.6a4.7 4.7 0 0 1 0 4.1M201.2 189.5l3-.4v.8zM201.2 189.5h4.5M206.2 187.7a4.7 4.7 0 0 0 0 4.1M216.6 187.7a4.4 4.4 0 0 1 0 4.1M217.1 189.5h12.1M218.4 189.1l3 .4-3 .4zM221.4 189.5l3-.4v.8z"/>
<path d="M221.4 188.5v11.5M229.7 187.7a4.4 4.4 0 0 0 0 4.1M240.1 187.7a4.7 4.7 0 0 1 0 4.1M240.6 189.5h7.6M245.2 189.1l3 .4-3 .4zM248.2 188.5v11.5M264.1 198.2h.7l-.4 3zM269.3 196.4h-4.9v10.1M59.7 218.1a4.6 4.6 0 0 0 0 4M64 210.9h10.5M64 214.9h5.5M64.6 218.1a4.6 4.6 0 0 1 0 4"/>
<path d="M64.6 207.9h.8l-.4 3zM65 214.9l.4 3h-.8zM65 207.9v14.2h-5.7M131.3 214.9h7.1M134.2 205.5a4.6 4.6 0 0 0 0 4M137 211.9h.8l-.4 3zM137.4 209.5v5.4M140.6 205.5a4.6 4.6 0 0 1 0 4M201.2 213.6l3-.3v.7zM201.2 209.6v5.1M201.2 213.6h4.4M216 213.6h13.7"/>
<path d="M217.3 213.3l3 .3-3 .4zM217.6 200.7l2.8 1.3-3-.6zM220.3 213.6l3-.3v.7zM220.3 205.8v8.9M220.4 202l1 .3M240.1 213.6h9.2M246.3 213.3l3 .3-3 .4zM249.2 201.2h16.3M249.2 203.5h21.2M249.3 206.4v8.3M262 208.6h8.4M264.4 203.5l.4 3h-.7z"/>
<path d="M269 200.5h.7l-.4 3zM269.3 208.6l.4 3h-.7zM269.3 200.5v14.4h7.3"/>
<circle cx="241.3" cy="32.7" r="1.13"/>
<circle cx="241.3" cy="40.8" r="1.13"/>
<circle cx="241.3" cy="49.8" r="1.13"/>
<circle cx="240.6" cy="119.9" r="1.13"/>
<circle cx="241.3" cy="111.2" r="1.13"/>
<circle cx="240.6" cy="137.6" r="1.13"/>
<circle cx="240.6" cy="128.9" r="1.13"/>
</g>
<path d="M72.5 89.2h3l-1.6 6zM79.9 83.2h-6v12M142.1 83.2h6v12M146.6 89.2h3l-1.5 6z" fill="none" stroke="#000" stroke-width=".35"/>
<path d="M244.3 104.8v-48.4" fill="none" stroke="#000" stroke-width=".21" stroke-dasharray="15.2 1.3 1.3 1.3" stroke-dashoffset="2.5" stroke-linecap="butt"/>
<path d="M100.4 184.5v-31.1M100.4 185.4v31.3" fill="none" stroke="#000" stroke-width=".21" stroke-dasharray="15.2 1.3 1.3 1.3" stroke-dashoffset="1.4" stroke-linecap="butt"/>
<path d="M110.6 83.2h-30.7M111.1 82.7v-30.9M99.9 184.9h-30.7M100.8 184.9h30.8" fill="none" stroke="#000" stroke-width=".21" stroke-dasharray="15.2 1.3 1.3 1.3" stroke-dashoffset="1.8" stroke-linecap="butt"/>
<g fill="none" stroke="#000" stroke-width=".21" stroke-dasharray="15.2 1.3 1.3 1.3" stroke-linecap="butt">
<path d="M84.2 66.8h-.3M84.7 66.3v-.3M84.7 67.3v.3M85.1 66.8h.4M137 66.8h-.4M137.4 66.3v-.3M137.4 67.3v.3M137.9 66.8h.3M84.2 110.4h-.3M84.7 110v-.3M84.7 110.9v.3M85.1 110.4h.4"/>
<path d="M137 110.4h-.4M137.4 110v-.3M137.4 110.9v.3M137.9 110.4h.3M75.8 159h-.3M76.3 158.6v-.3M76.3 159.5v.3M76.7 159h.4M124 159h-.3M124.5 158.6v-.3M124.5 159.5v.3M124.9 159h.3"/>
<path d="M124 199.9h-.3M124.5 199.5v-.3M124.9 199.9h.3M75.8 210.9h-.3M76.3 210.4v-.3M76.3 211.3v.3M76.7 210.9h.4M124.5 200.4v.3M221 202.3h-.9M221.4 201.9v-.9M221.4 202.8v.9M221.9 202.3h.9"/>
<path d="M247.8 202.3h-.9M248.2 201.9v-.9M248.2 202.8v.9M248.7 202.3h.9"/>
</g>
<path d="M111.1 83.6v30.3M111.5 83.2h30.4" fill="none" stroke="#000" stroke-width=".21" stroke-dasharray="15.2 1.3 1.3 1.3" stroke-dashoffset="2.1" stroke-linecap="butt"/>
<g fill="#000">
<path d="M242.7 22.4h3l-1.4 6zM100.4 221.9l1.4 6h-3z"/>
<path d="M217.3 55.5h.8l-.4 3zM207.5 103l.4 3h-.8zM282.6 103.5h7.9v1h-7.9z"/>
</g>
<g fill="#808080">
<path d="M218.4 189.1l3 .4-3 .4zM201.2 189.5l3-.4v.8z"/>
<path d="M124.9 159.3l2.4 1.8 .4-.6zM66.5 159.1l.4 3h-.8zM66.1 152h.8l-.4 3zM76.3 149.6l3-.3v.7zM67.5 149.3l2.9 .3-2.9 .4zM64.6 207.9h.8l-.4 3zM65 214.9l.4 3h-.8zM137.4 200l.4 2.9h-.8zM137 211.9h.8l-.4 3zM121.5 149.3l3 .3-3 .4zM130.3 149.6l3-.3v.7zM217.6 200.7l-.2 .7 3 .6zM264.1 198.2h.7l-.4 3zM264.4 203.5l.4 3h-.7zM269 200.5h.7l-.4 3zM269.3 208.6l.4 3h-.7zM221.4 189.5l3-.4v.8zM245.2 189.1l3 .4-3 .4z"/>
</g>
<g fill="#000">
<path d="M127.5 53.3l2.3-2 .4 .7zM377.9 59.9l.7 .1-.8 2.9zM372.2 167l-1.3 2.7-.7-.4z"/>
<path d="M146.6 89.2h3l-1.5 6zM72.5 89.2h3l-1.6 6z"/>
</g>
<g fill="#808080">
<path d="M137.9 35.2l3 .4-3 .4zM81.1 35.6l3-.4v.8zM259.6 32.3l3 .4-3 .4zM225.9 32.7l3-.4v.8z"/>
<path d="M53.1 53.3l.4 3h-.8zM52.7 110.1h.8l-.4 3zM70.7 107.5h.8l-.4 3zM71.1 113.1l.4 3h-.8zM78.1 47.8l3 .4-3 .3zM84.7 48.2l3-.4v.7zM134.4 50.4l3 .4-3 .3zM140.9 50.8l3-.4v.7zM155.7 77.1h.8l-.4 3zM156.1 86.3l.4 3h-.8zM84.7 111l.1 3 .7-.1zM111 41.7l3-.4v.8zM137.9 41.3l3 .4-3 .4zM61.5 83.2l.3 3h-.7zM61.1 110.1h.7l-.3 3zM148.6 63.8h.7l-.4 3zM148.9 53.3l.4 3h-.7zM112.5 48.4l3 .4-3 .4zM106.6 48.8l3-.4v.8zM117.7 104.5l-1.6 2.6 .7 .3zM218.3 137.6l3-.4v.8zM267.3 137.2l3 .4-3 .4zM233.9 40.8l3-.3v.7zM251.6 40.5l3 .3-3 .4zM237.2 49.8l3-.3v.7zM248.4 49.5l3 .3-3 .4zM198.3 58.5l.4 3h-.7zM198 100h.7l-.4 3zM207.6 89.7l.4 3h-.8zM207.2 100h.8l-.4 3zM282.9 85.1l.3 2.9h-.7zM282.5 100h.7l-.3 3zM294.2 84.3l.4 3h-.8zM293.8 100h.8l-.4 3zM300.4 70.7l.4 3h-.8zM300 100h.8l-.4 3zM309.1 66.7l.4 3h-.7zM308.8 100h.7l-.4 3zM279.6 59.6h.8l-.4 3zM280 66.2l.4 3h-.8zM317.9 62.6l.3 3h-.7zM317.5 100h.7l-.3 3z"/>
<path d="M220.9 128.9l3-.4v.8zM264.6 128.5l3 .4-3 .4z"/>
<path d="M232 119.9l3-.4v.8zM253.5 119.5l3 .4-3 .4zM235.1 111.2l3-.4v.8zM250.4 110.8l3 .4-3 .4z"/>
<path d="M217.3 213.3l3 .3-3 .4zM201.2 213.6l3-.3v.7z"/>
<path d="M220.3 213.6l3-.3v.7zM246.3 213.3l3 .3-3 .4z"/>
</g>
<path d="M329.5 256.4l-5.9 10-3-5" fill="none" stroke="#000" stroke-width=".21"/>
<text font-size="21.2" fill="#cbd2ef" x="56.3" y="233.3" transform="rotate(-30 56.3 233.3)">YUANJI CONFIDENTIAL 元基保密文件</text>
<text font-size="8.5" x="347.2" y="280.5">F3.6061.1068</text>
<g font-size="7.1">
<text x="27.7" y="8.7">8</text>
<text x="82.7" y="8.7">7</text>
<text x="132.7" y="8.7">6</text>
<text x="182.7" y="8.7">5</text>
<text x="232.7" y="8.7">4</text>
<text x="282.7" y="8.7">3</text>
<text x="332.7" y="8.7">2</text>
<text x="387.7" y="8.7">1</text>
<text x="3" y="28">F</text>
<text x="413" y="28">F</text>
<text x="107.2" y="31.7">LG</text>
<text x="337.4" y="45.9">热处理接触面</text>
<text x="2.8" y="77.2">E</text>
<text x="412.8" y="77.2">E</text>
<text x="41.8" y="86.1">LT</text>
<text x="186.6" y="84.9">ST</text>
<text x="2" y="127.2">D</text>
<text x="412" y="127.2">D</text>
<text x="1.7" y="177.2">C</text>
<text x="411.7" y="177.2">C</text>
<text x="2.7" y="227.2">B</text>
<text x="412.7" y="227.2">B</text>
<text x="2" y="276.5">A</text>
<text x="412" y="276.5">A</text>
<text x="27.7" y="295.7">8</text>
<text x="82.7" y="295.7">7</text>
<text x="132.7" y="295.7">6</text>
<text x="182.7" y="295.7">5</text>
<text x="232.7" y="295.7">4</text>
<text x="282.7" y="295.7">3</text>
<text x="332.7" y="295.7">2</text>
<text x="387.7" y="295.7">1</text>
</g>
<text font-size="6.3" x="344.2" y="260.6">C2A1、C2A2、0605</text>
<g font-size="4.9">
<text x="248.8" y="24.1">B</text>
<text x="147.1" y="40">此处侧壁为缺口特征</text>
<text x="72.5" y="100.5">A</text>
<text x="146.7" y="100.5">A</text>
<text x="233.9" y="147.4">剖面 A-A</text>
<text x="363.7" y="221.8">ARMANDO AREVALO</text>
<text x="224.8" y="227.5">视图 C</text>
<text x="371.1" y="226.8">2026-10-28</text>
<text x="104.9" y="229.7">C</text>
<text x="93.8" y="242.2">视图 B</text>
</g>
<g font-size="4.2">
<text x="11.7" y="14.1">FORM: YJ-QLT03-REC-009 REV 04,2026-01-22</text>
<text x="13.5" y="252">注释</text>
<text x="17" y="256.2">1. 材料 6061-T6 符合 ASTM B 247 &amp; AMS-QQ-A-367@ 489.00ST X 658.00LT X 658.00LG</text>
<text x="17" y="260.5">2. 基于工艺记录和硬度测试的产品验收</text>
<text x="17" y="264.7">3.图纸尺寸为6061-F 条件</text>
<text x="17" y="268.9">4.加工产品重量约 340.79KG</text>
<text x="17" y="273.2">5.加工产品表面不得有划痕、碰伤等损伤</text>
<text x="17" y="277.4">6.热处理最大横截面长度约：173mm</text>
<text x="17" y="281.6">7.热处理接触面保护约：9 mm</text>
</g>
<text font-size="4.1" x="321.1" y="260.8">3.2</text>
<g font-size="3.5" fill="#808080">
<text x="243.1" y="34.2">404</text>
<text x="108.3" y="37.1">658</text>
<text x="69.4" y="47.6">2X39</text>
<text x="123.5" y="43.4">329</text>
<text x="243.1" y="42.3">228</text>
<text x="97.1" y="48.3">2X98</text>
<text x="146" y="50.2">2X39</text>
<text x="243.1" y="51.3">156</text>
<text x="280.8" y="57.6">40</text>
<text x="144.8" y="62.1">2X149</text>
<text x="196" y="83.4">489</text>
<text x="315.5" y="82.2">444</text>
<text x="50.7" y="84.7">658</text>
<text x="152.8" y="84.7">2X68</text>
<text x="298" y="86.7">355</text>
<text x="306.7" y="86.7">399</text>
<text x="280.5" y="95.8">197</text>
<text x="289.8" y="95">205.19</text>
<text x="59.1" y="99.8">329</text>
<text x="204" y="97.8">146.3</text>
<text x="243.2" y="112.7">202</text>
<text x="98.1" y="119.1">16XR40</text>
<text x="63.1" y="120.7">2X29</text>
<text x="242.5" y="121.4">270</text>
<text x="93.9" y="129.1">4XM14</text>
<text x="106.7" y="129.1">2.5D</text>
<text x="242.5" y="130.4">514</text>
<text x="89.4" y="133.1">底孔深度不超过40</text>
<text x="242.5" y="139.1">572</text>
<text x="58.4" y="149.1">2X64</text>
<text x="136.2" y="149.1">2X64</text>
<text x="58.5" y="166.8">2X44</text>
<text x="140.3" y="166.8">底孔深度不超过40</text>
<text x="144.8" y="162.7">4XM14</text>
<text x="157.6" y="162.7">2.5D</text>
<text x="207" y="191.2">222.92</text>
<text x="230.5" y="191.2">294.57</text>
<text x="182.2" y="194.1">4XR12.25</text>
<text x="265.3" y="195.9">25</text>
<text x="135" y="209">164</text>
<text x="206.4" y="215.2">210.67</text>
<text x="230.5" y="215.2">319.07</text>
<text x="270.2" y="214.4">56.5</text>
<text x="60.5" y="221.6">44</text>
</g>
<g font-size="3.5">
<text x="104.7" y="41.4">10</text>
<text x="250.5" y="37.9">27</text>
<text x="249.3" y="47">28</text>
<text x="64.4" y="48.1">9</text>
<text x="91.2" y="48.6">11</text>
<text x="120" y="48.6">12</text>
<text x="157.7" y="50.8">1</text>
<text x="208.7" y="48.3">0.5</text>
<text x="214.7" y="48.3">A</text>
<text x="206.2" y="54.8">26</text>
<text x="246.7" y="56.5">29</text>
<text x="287" y="57.9">13</text>
<text x="157.7" y="61.8">2</text>
<text x="312.4" y="77.5">14</text>
<text x="295" y="81.4">16</text>
<text x="303.2" y="81.4">15</text>
<text x="55.9" y="89.6">7</text>
<text x="161.9" y="86.1">3</text>
<text x="201" y="88.7">24</text>
<text x="200.4" y="101">25</text>
<text x="276.7" y="100.1">18</text>
<text x="287.3" y="100.4">17</text>
<text x="64.4" y="106.2">8</text>
<text x="248.4" y="108.2">22</text>
<text x="92.7" y="118.7">4</text>
<text x="190.3" y="115.9">23</text>
<text x="202.5" y="115.5">0.5</text>
<text x="249" y="117.1">21</text>
<text x="285.5" y="118.6">A</text>
<text x="65.4" y="127.1">6</text>
<text x="249.8" y="126.3">20</text>
<text x="249.8" y="134.9">19</text>
<text x="102.2" y="138.8">5</text>
<text x="147.3" y="149.2">30</text>
<text x="58.7" y="155.3">35</text>
<text x="60" y="172.7">34</text>
<text x="151.5" y="173.4">31</text>
<text x="214.1" y="197.6">41</text>
<text x="233.3" y="197.6">42</text>
<text x="272" y="195.4">36</text>
<text x="302.3" y="197.6">此处刻字：615-00001-092-P06</text>
<text x="185" y="199.8">40</text>
<text x="302.3" y="202.2">字高：10mm，字深：0.2mm</text>
<text x="144.3" y="209.9">32</text>
<text x="272" y="208.6">37</text>
<text x="302.3" y="206.7">此处打标锻造号</text>
<text x="58.7" y="214.9">33</text>
<text x="203.8" y="220.5">39</text>
<text x="224.9" y="219.4">38</text>
<text x="285" y="245.6">ASTM B 247 &amp; AMS-QQ-A-367</text>
<text x="298.5" y="241.7">6061-T6 PER</text>
<text x="403.6" y="268.8">D</text>
</g>
<g font-size="2.8">
<text x="192.6" y="254.3">本图纸是“机密信息”, 包含元基的知识产权(IP) 未经允许不得被共享,</text>
<text x="192.6" y="258.2">复制, 传送或制成可通过口头视觉, 书面或第三方访问的文件</text>
<text x="192.6" y="262">未经元基书面通知或其他形式批准, 禁止元基的非受控图纸出现在现场.</text>
<text x="268.6" y="258.2">第三方</text>
<text x="192.6" y="265.8">任何无效或过期的副本必须删除或销毁.</text>
<text x="358.3" y="268.7">615-00001-092-P06_712</text>
</g>
<g font-size="2.1">
<text x="192.6" y="269.1">THIS DRAWING IS &quot;CONFIDENTIAL INFORMATION&quot; AND WILL REMAIN YUANJI'S</text>
<text x="192.6" y="272.2">INTELLECTUAL PROPERTY (IP) AND WILL NOT BE SHARED, COPIED, REPRODUCED,</text>
<text x="192.6" y="275.3">CONVEYED, OR MADE ACCESSIBLE TO THIRD PARTIES VIA ORAL, VISUAL, WRITTEN,</text>
<text x="192.6" y="278.4">OR OTHER FORMS OF COMMUNICATION WITHOUT YUANJI'S WRITTEN APPROVAL.</text>
<text x="192.6" y="281.5">DO NOT ALLOW YUANJI'S DRAWINGS TO BE SEEN LYING AROUND IN FACTORY OR</text>
<text x="192.6" y="284.7">OFFICES. ANY INVALID OR OBSOLETE COPIES MUST BE DELETED OR DESTROYED.</text>
<text x="381.7" y="285.7">A3</text>
<text x="397.1" y="285.7">A</text>
<text x="400.7" y="285.8">EC</text>
</g>
<text font-size="2" x="406.1" y="285.8">00</text>
<g font-size="1.8">
<text x="285.6" y="253.2">公差范围：（除另有要求）</text>
<text x="287.5" y="256.7">30＜D≤ 180</text>
<text x="287.5" y="254.9">0＜D≤ 30</text>
<text x="303" y="256.7">± 0.2</text>
<text x="303.1" y="254.9">± 0.1</text>
<text x="287.5" y="258.5">180＜D≤ 800</text>
<text x="287.5" y="260.2">800＜D≤ 3000</text>
<text x="288" y="262">角度：± 0.5°</text>
<text x="303" y="258.5">± 0.4</text>
<text x="303" y="260.2">± 1</text>
</g>
<g font-size="1.7">
<text x="285.9" y="234.8">MATERIAL ALLOY AND SPECIFICATIONS:</text>
<text x="334.1" y="253.2">TITLE:</text>
<text x="334" y="267.2">CUSTOMER PROVIDED</text>
<text x="334" y="269.7">DRAWING NUMBER:</text>
<text x="391.6" y="268.4">REVISION:</text>
<text x="286" y="273.1">NAME</text>
<text x="300.6" y="273.1">SIGNATURE</text>
<text x="323.5" y="273.1">DATE</text>
<text x="334" y="272.2">DWG NO.</text>
<text x="285.9" y="281.4">APPV'D</text>
<text x="286.1" y="277.1">DRAWN</text>
<text x="300.3" y="281.4">ZENG GUOLI</text>
<text x="301.5" y="277.1">REN ZIJUN</text>
<text x="321.2" y="281.4">2026-10-26</text>
<text x="321.3" y="277.1">2026-10-26</text>
<text x="285.9" y="285.8">MATERIAL FINISH:</text>
<text x="322.2" y="285.8">WEIGHT:</text>
<text x="344.2" y="285.8">SCALE:1:11</text>
<text x="356.8" y="285.8">SHEET 1 OF 2</text>
<text x="370.7" y="285.8">SHEET SIZE</text>
<text x="387.2" y="285.8">REVISION</text>
</g>
</svg>
